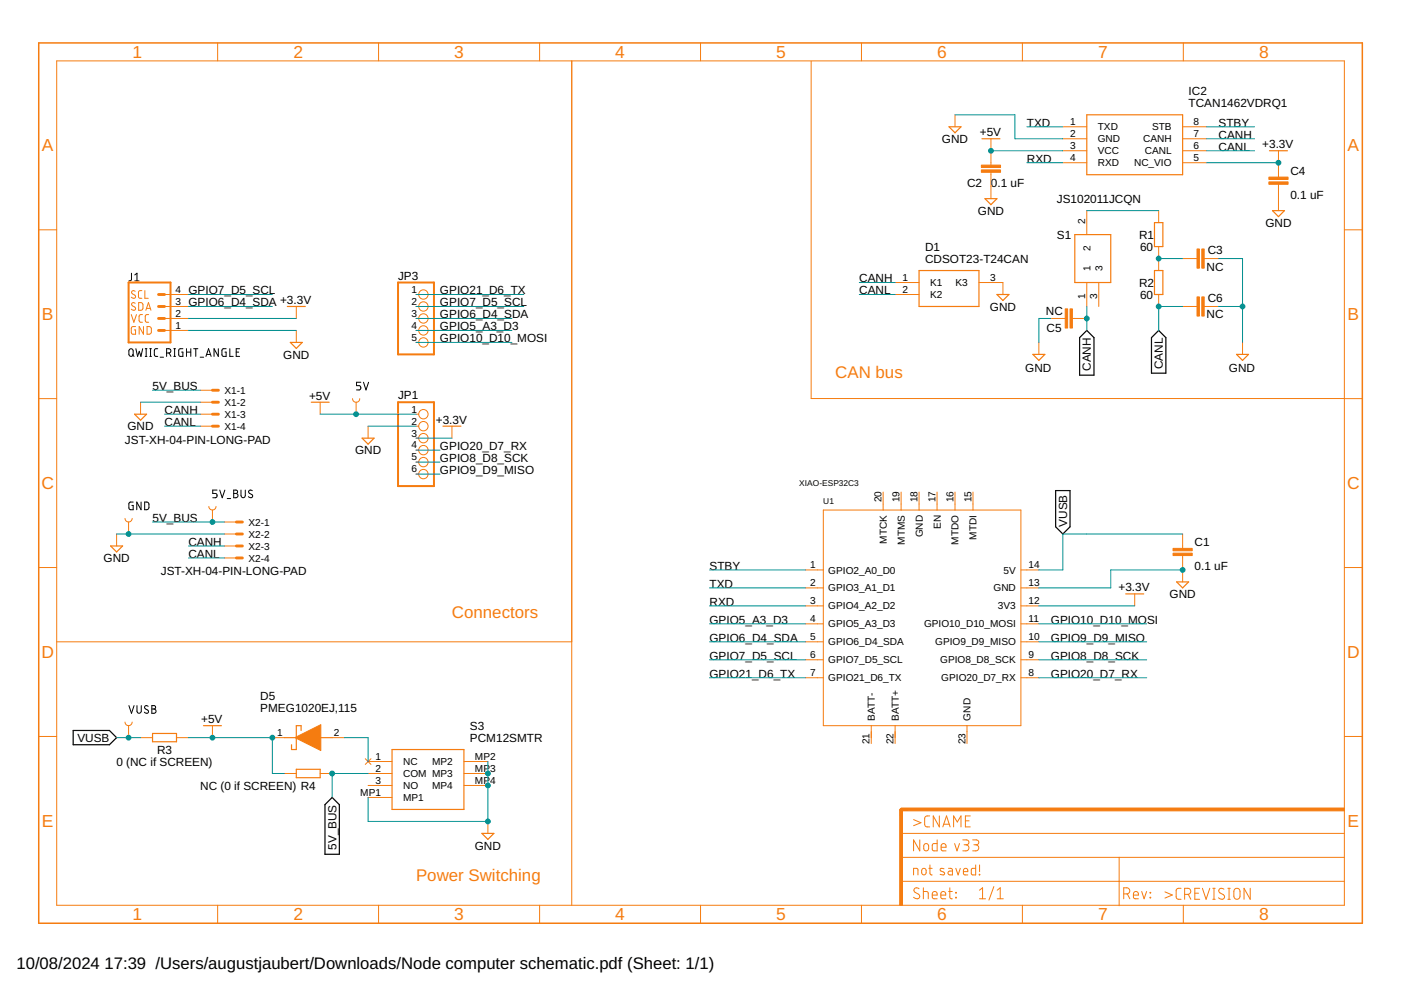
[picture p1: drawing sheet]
<svg xmlns="http://www.w3.org/2000/svg" width="297mm" height="210mm" viewBox="0 0 297 210" stroke-linecap="round" stroke-linejoin="round" font-family="sans-serif">
<g fill="none" stroke="#000" stroke-width=".21">
<path d="M27.9 57.9v1.5l-.6 .2M28.6 59.6h.9M28.6 58.3l.4-.4v1.7M27.5 74.1l.3-.2 .3 .2 .1 1a.46 .46 0 0 1-.4 .5 .46 .46 0 0 1-.5-.5zM28.1 75.2l.3 .4M28.8 73.9l.4 1.7 .3-1.1 .4 1.1 .3-1.7M30.8 75.6h.4M30.8 73.9h.4M31 73.9v1.7M31.7 75.6h.4M31.7 73.9h.4M31.9 73.9v1.7"/>
<path d="M33.4 73.9l-.5 .1-.2 .3v1l.2 .2 .5 .1M34 75.7h.7M35.3 74.8h.5a.46 .46 0 0 0 .4-.4 .46 .46 0 0 0-.4-.5h-.5v1.7M35.9 74.8l.3 .8M36.9 75.6h.3M36.9 73.9h.3M37 73.9v1.7M38.8 73.9l-.7 .1-.2 .2v1l.2 .3 .7 .1v-.9h-.3M39.5 74.7h.9M39.5 73.9v1.7M40.4 73.9v1.7M41.1 73.9h.9"/>
<path d="M41.5 73.9v1.7M42.4 75.7h.8M43.7 75.6l.5-1.7 .6 1.7M43.8 75.2h.8M46.3 73.9v1.7l-.9-1.7v1.7M47.9 73.9l-.6 .1-.2 .2v1l.2 .3 .6 .1v-.9h-.2M48.7 73.9v1.7h.7M50.1 74.7h.5M50.8 73.9h-.7v1.7h.7M76.5 81h-.9v.8h.5a.46 .46 0 0 1 .4 .4 .46 .46 0 0 1-.4 .5h-.5M77.1 81l.5 1.7 .5-1.7M28.2 106.4l-.6 .1-.2 .2v1.3l.8 .1v-.9h-.2"/>
<path d="M29.9 106.4v1.7l-.9-1.7v1.7M30.7 106.4l.6 .1 .2 .2 .1 .9-.3 .4-.6 .1zM46 103.9h-.9v.7h.6a.46 .46 0 0 1 .3 .5 .46 .46 0 0 1-.3 .4h-.6M46.6 103.9l.5 1.6 .6-1.6M48.2 105.7h.7M49.6 103.9h.4a.36 .36 0 0 1 .4 .4 .36 .36 0 0 1-.4 .3 .46 .46 0 0 1 .5 .5 .46 .46 0 0 1-.5 .4h-.4zM49.6 104.6h.4M51.1 103.9v1.2a.46 .46 0 0 0 .5 .4 .46 .46 0 0 0 .4-.4v-1.2M53.5 104a.42 .42 0 0 0-.6-.1 .42 .42 0 0 0-.1 .6l.7 .4a.42 .42 0 0 1-.1 .6 .42 .42 0 0 1-.6-.1l-.1-.1M27.3 149.6l.6 1.6 .5-1.6M29 149.6v1.2a.46 .46 0 0 0 .5 .4 .46 .46 0 0 0 .5-.4v-1.2M31.4 149.8l-.2-.2a.38 .38 0 0 0-.5 .2 .38 .38 0 0 0 .1 .5l.5 .3a.44 .44 0 0 1 0 .7 .44 .44 0 0 1-.7-.3"/>
<path d="M32.2 149.6h.4a.36 .36 0 0 1 .4 .4 .36 .36 0 0 1-.4 .3 .46 .46 0 0 1 .5 .5 .46 .46 0 0 1-.5 .4h-.4zM32.2 150.3h.4"/>
</g>
<path d="M230.4 70.1l1.5 1.5v7.9h-3v-7.9zM245.7 70.1l1.5 1.5v7.5h-3.1v-7.5zM223.8 104h3.1v7.7l-1.6 1.5-1.5-1.5zM15.5 154.9h7.7l1.5 1.5-1.5 1.5h-7.7zM70.4 169.1l1.5 1.5v10.5h-3v-10.5z" fill="none" stroke="#000" stroke-width=".25"/>
<g fill="none" stroke="#f57c10" stroke-width=".21">
<path d="M12 12.9h273v179h-273zM46.1 9.1v3.8M80.3 9.1v3.8M114.4 9.1v3.8M121.2 12.9v179M148.5 9.1v3.8M172 13v71.5h113M182.6 9.1v3.8M216.8 9.1v3.8M250.9 9.1v3.8M202.5 24.3v2.6M210.1 29.4v5.6"/>
<path d="M210.1 36.5v5.6M225.3 26.9h5.1M225.3 29.4h5.1M225.3 32h5.1M225.3 34.5h5.1M250.7 26.9h5.1M250.7 29.4h5.1M250.7 32h5.1M250.7 34.5h5.1M271.1 32v5.5M271.1 39.1v5.6M8.2 48.7h3.8"/>
<path d="M189.8 59.9h5.1M207.6 59.9h5v2.5M230.4 44.7v5M230.4 59.9v5.1M233 59.9v5.1M245.7 44.7v2.5M245.7 52.3v5.1M250.7 54.8h3.1M255.3 54.8h3.1M285 48.7h3.8M27.8 66.7l.6 1.6 .5-1.6M28.7 64.3l-.2-.1a.38 .38 0 0 0-.5 .1 .38 .38 0 0 0 .1 .5l.5 .3a.41 .41 0 0 1 0 .6 .41 .41 0 0 1-.6 0l-.2-.1"/>
<path d="M28.7 61.8l-.2-.1a.38 .38 0 0 0-.5 .1 .38 .38 0 0 0 .1 .5l.5 .3a.41 .41 0 0 1 0 .6 .41 .41 0 0 1-.6-.1l-.2-.1M28.7 69.2h-.5l-.3 .3-.1 1 .3 .3 .6 .1v-.9h-.2M29.4 64.2h.6l.3 .2v.9l-.3 .4-.6 .1zM30.1 61.6l-.5 .1-.2 .3v1l.2 .2h.5M30.2 66.7l-.6 .1-.1 .3 .1 1.1 .6 .1M30.4 69.2v1.7l-.9-1.7v1.7M30.7 61.6v1.6h.7M30.9 65.8l.6-1.6 .5 1.6M31.1 65.4h.8M31.2 69.2l.6 .1 .2 .2 .1 .9-.3 .4-.6 .1zM31.5 66.7h-.5l-.2 .4v1l.2 .2h.5M34.9 70.1h5.1"/>
<path d="M34.9 67.5h5.1M34.9 65h5.1M34.9 62.4h5.1M62.8 65v2.5M62.8 70.1v2.5M88.2 70.1h.6M88.2 67.5h.6M88.2 65h.6M88.2 62.4h.6M88.2 72.6h.6M189.8 62.4h5.1M220.3 72.6v2.5"/>
<path d="M222.8 67.5h3M227.4 67.5h3M245.7 62.4v2.6M250.7 65h3.1M255.3 65h3.1M263.4 72.6v2.5M8.2 84.5h3.8M29.8 85.3v2.5M42.5 82.7h2.5M42.5 85.3h2.5M42.5 87.8h2.5M42.5 90.4h2.5"/>
<path d="M67.9 85.3v2.5M74.7 84.5a.76 .76 0 0 0 .8 .8 .76 .76 0 0 0 .8-.8M75.5 85.3v2.5M78 90.4v2.5M88.2 87.8h.6M88.2 90.4h.6M88.2 92.9h.6M88.2 95.4h.6M88.2 98h.6M95.8 90.4v2.5M285 84.5h3.8M24.7 113.2v2.6"/>
<path d="M26.5 109.9a.76 .76 0 0 0 .8 .8 .76 .76 0 0 0 .7-.8M27.3 110.7v2.5M44.3 107.4a.76 .76 0 0 0 .7 .7 .76 .76 0 0 0 .8-.7M45 108.1v2.6M47.6 110.7h2.5M47.6 113.2h2.5M47.6 115.8h2.5M47.6 118.3h2.5M88.2 100.5h.6M174.6 108.1h41.9v45.8h-41.9zM187.2 104.3v3.8M191.1 104.3v3.8"/>
<path d="M194.9 104.3v3.8M198.7 104.3v3.8M202.5 104.3v3.8M206.3 104.3v3.8M250.7 113.2v3.1M250.7 117.8v5.6M8.2 120.3h3.8M12 136.1h109.2M170.8 136.1h3.8M170.8 120.8h3.8M170.8 124.7h3.8M170.8 128.5h3.8"/>
<path d="M170.8 132.3h3.8M170.8 139.9h3.8M216.5 136.1h3.8M216.5 120.8h3.8M216.5 124.7h3.8M216.5 128.5h3.8M216.5 132.3h3.8M216.5 139.9h3.8M240.6 125.9v2.6M285 120.3h3.8M8.2 156.1h3.8M26.5 153.1a.76 .76 0 0 0 .8 .8 .76 .76 0 0 0 .7-.8"/>
<path d="M27.3 153.9v2.5M29.8 156.4h2.5M37.4 156.4h2.6M45 153.9v2.5M57.7 156.4h2.6M70.4 156.4h2.6M170.8 143.7h3.8M184.7 153.9v3.7M189.8 153.9v3.7M205 153.9v3.7M216.5 143.7h3.8M285 156.1h3.8"/>
<path d="M60.3 164h2.5M67.9 164h2.5M77.4 160.9l1.3 1.2M78 161.5h5.1M78 164h5.1M78 166.5h5.1M78 169.1h5.1M78.7 160.9l-1.3 1.2M98.4 161.5h5M98.4 164h5M98.4 166.5h5M103.4 174.2v2.5"/>
<path d="M191.1 176.7h93.9M193.7 173.8l1.6 .6-1.6 .7M195 178.1v2.3l-1.3-2.3v2.3M196 179l.3-.1h.3l.2 .3 .1 .7a.52 .52 0 0 1-.5 .5 .52 .52 0 0 1-.5-.5zM197.1 173h-.7l-.4 .5 .2 1.6 .2 .2h.7M198.7 178.1v2.3h-.8l-.2-.2v-1.1l.2-.2h.8M199.2 173v2.3l-1.3-2.3v2.3M199.5 179.6h1.1a.55 .55 0 0 0-.4-.7 .55 .55 0 0 0-.7 .5l.1 .9 1 .1M199.9 175.3l.8-2.3 .7 2.3M200.1 174.8h1.2M202.2 175.3v-2.3l.8 1.3 .8-1.3v2.3M202.4 178.9l.5 1.5 .5-1.5"/>
<path d="M204.1 178.1h.8a.52 .52 0 0 1 .5 .5 .52 .52 0 0 1-.5 .5h-.5M204.7 174h.8M204.8 179.1a.65 .65 0 0 1 .6 .7 .65 .65 0 0 1-.6 .6h-.7M205.7 173h-1v2.3h1M206.2 178.1h.8a.52 .52 0 0 1 .5 .5 .52 .52 0 0 1-.5 .5h-.5M206.9 179.1a.65 .65 0 0 1 .6 .7 .65 .65 0 0 1-.6 .6h-.7M46.1 191.9v3.8M80.3 191.9v3.8M114.4 191.9v3.8M148.5 191.9v3.8M182.6 191.9v3.8M191.1 186.9h93.9"/>
<path d="M191.1 181.8h93.9M193.7 185.5v-1.4h.7l.2 .2v1.2M194.9 188.4a.58 .58 0 0 0-.9-.1 .58 .58 0 0 0 0 .9l.7 .4a.58 .58 0 0 1 .1 .9 .58 .58 0 0 1-.9-.1l-.2-.2M195.6 184.2l.3-.1 .3 .1 .2 .8a.48 .48 0 0 1-.5 .5 .48 .48 0 0 1-.5-.5zM195.8 189l.9 .1 .1 1.5M195.8 188.2v2.4M196.9 184.1h.7M197.2 183.4v1.9l.4 .2M197.7 189.8h1a.54 .54 0 0 0-.4-.8 .54 .54 0 0 0-.6 .5l.1 1 .9 .1M199.5 189.8h1a.54 .54 0 0 0-.4-.8 .54 .54 0 0 0-.6 .5l.1 1 .9 .1M200.2 184.2l-.7-.1-.2 .4 .9 .5v.4l-.2 .1-.7-.1M201.1 184.1h.6l.2 .3v1.1h-.5a.41 .41 0 0 1-.4-.4 .41 .41 0 0 1 .4-.4h.5"/>
<path d="M201.1 189h.8M201.4 188.2v2.1l.5 .3M202.6 189.2l.2 .1zM202.6 190.2l.2 .2zM202.6 184.1l.5 1.4 .5-1.4M204.3 184.8h.9a.49 .49 0 0 0-.3-.7 .49 .49 0 0 0-.6 .5l.1 .8 .8 .1M206.9 183.4v2.1h-.8l-.2-.4 .1-.9 .9-.1M207.6 185.4l.1 .1zM207.7 188.7l.6-.5v2.4M207.7 190.6h1.3M207.7 183.4v1.4M210.7 188l-1 2.8"/>
<path d="M211.4 190.6h1.3M211.4 188.7l.7-.5v2.4M216.8 191.9v3.8M237.3 181.8v10.2M238.3 189.5h.6a.65 .65 0 0 0 .6-.6 .65 .65 0 0 0-.6-.7h-.6v2.4M239 189.5l.5 1.1M240.3 189.8h1.1a.55 .55 0 0 0-.4-.8 .55 .55 0 0 0-.7 .5l.1 1 1 .1M242.1 189l.5 1.6 .5-1.6M243.8 190.2l.2 .2zM243.8 189.2l.2 .1zM247 189.1l1.6 .7-1.6 .6M250.4 188.3l-.7 .1-.3 .4v1.7l.3 .1 .7 .1"/>
<path d="M250.9 191.9v3.8M251.2 189.6h.6a.65 .65 0 0 0 .7-.6 .65 .65 0 0 0-.7-.7h-.6v2.4M251.9 189.6l.6 1.1M253.3 189.4h.8M254.4 188.3h-1.1v2.4h1.1M254.9 188.3l.8 2.4 .8-2.4M257.1 190.7h.5M257.1 188.3h.5M257.4 188.3v2.4M259.5 188.5a.58 .58 0 0 0-.9-.1 .58 .58 0 0 0 .1 .9l.7 .4a.58 .58 0 0 1 0 .9 .58 .58 0 0 1-.8-.1l-.3-.1M260.3 190.7h.5M260.3 188.3h.5"/>
<path d="M260.6 188.3v2.4M261.7 188.6a.66 .66 0 0 1 .8-.2 .66 .66 0 0 1 .4 .6v1a.66 .66 0 0 1-.6 .7 .66 .66 0 0 1-.7-.7zM265.1 188.3v2.4l-1.3-2.4v2.4"/>
<circle cx="89.8" cy="72.6" r=".99"/>
<circle cx="89.8" cy="67.5" r=".99"/>
<circle cx="89.8" cy="65" r=".99"/>
<circle cx="89.8" cy="70.1" r=".99"/>
<circle cx="89.8" cy="62.4" r=".99"/>
<circle cx="89.8" cy="92.9" r=".99"/>
<circle cx="89.8" cy="87.8" r=".99"/>
<circle cx="89.8" cy="90.4" r=".99"/>
<circle cx="89.8" cy="98" r=".99"/>
<circle cx="89.8" cy="95.4" r=".99"/>
<circle cx="89.8" cy="100.5" r=".99"/>
</g>
<g fill="none" stroke="#f57c10" stroke-width=".61">
<path d="M33.6 65h1.3M33.6 67.5h1.3M33.6 70.1h1.3M33.6 62.4h1.3M45 82.7h1.3M45 85.3h1.3M45 87.8h1.3M45 90.4h1.3M50.1 110.7h1.3M50.1 113.2h1.3M50.1 115.8h1.3M50.1 118.3h1.3"/>
<path d="M192.3 171.6h-1.2v1.3"/>
</g>
<path d="M27.3 59.9h8.9v12.7h-8.9zM84.4 59.9h7.6v15.2h-7.6zM84.4 85.3h7.6v17.8h-7.6z" fill="none" stroke="#f57c10" stroke-width=".42"/>
<g fill="none" stroke="#f57c10" stroke-width=".25">
<path d="M201.2 26.9h2.6l-1.3 1.3zM208.2 29.4h3.8M230.4 24.3h20.3v12.7h-20.3zM269.2 32h3.8M194.9 57.4h12.7v7.6h-12.7zM208.8 42.1h2.6l-1.3 1.3zM227.9 49.7h7.6v10.2h-7.6zM244.8 47.2h1.7v5.1h-1.7zM244.8 57.4h1.7v5h-1.7zM269.8 44.7h2.5l-1.2 1.2zM60.9 65h3.8M61.6 72.6h2.5l-1.3 1.3z"/>
<path d="M211.4 62.4h2.5l-1.3 1.3zM219 75.1h2.5l-1.2 1.3zM262.2 75.1h2.5l-1.3 1.3zM28.5 87.8h2.6l-1.3 1.3zM66 85.3h3.8M76.8 92.9h2.5l-1.3 1.3zM93.9 90.4h3.8M23.5 115.8h2.5l-1.3 1.2zM238.7 125.9h3.8M249.5 123.4h2.5l-1.3 1.3zM32.3 155.5h5.1v1.8h-5.1zM43.1 153.9h3.8"/>
<path d="M60.3 156.4h2.5M63.8 154.9v-1h-1v5h-1v-1M67.9 156.4h2.5M83.1 158.9h15.3v12.7h-15.3zM62.8 163.1h5.1v1.8h-5.1zM102.2 176.7h2.5l-1.3 1.3z"/>
</g>
<g fill="#f57c10" stroke="#f57c10" stroke-width=".21">
<path d="M248.7 117.3h4.1v.5h-4.1z"/>
<path d="M248.7 116.3h4.1v.5h-4.1z"/>
<path d="M208.1 36h4v.5h-4z"/>
<path d="M208.1 35h4v.5h-4z"/>
<path d="M254.8 52.8h.5v4.1h-.5z"/>
<path d="M253.8 52.8h.5v4.1h-.5z"/>
<path d="M269 38.6h4.1v.5h-4.1z"/>
<path d="M269 37.5h4.1v.6h-4.1z"/>
<path d="M190.8 171.6h.5v20.3h-.5z"/>
<path d="M191.1 171.3h93.9v.6h-93.9z"/>
<path d="M225.8 65.5h.6v4.1h-.6z"/>
<path d="M226.9 65.5h.5v4.1h-.5z"/>
<path d="M254.8 62.9h.5v4.1h-.5z"/>
<path d="M253.8 62.9h.5v4.1h-.5z"/>
</g>
<path d="M8.2 9.1h280.6v186.6h-280.6z" fill="none" stroke="#f57c10" stroke-width=".32"/>
<path d="M62.7 156.3l5.3-2.7v5.5l-5.3-2.6z" fill-rule="evenodd" fill="#f57c10" stroke="#f57c10" stroke-width=".21"/>
<g fill="none" stroke="#009292" stroke-width=".21">
<path d="M202.5 24.3h12.7v5.1h10.1M210.1 32h15.2M217.7 26.9h7.6M217.7 34.5h7.6M255.8 26.9h10.2M255.8 34.5h15.3M255.8 32h10.2M255.8 29.4h10.2M182.2 59.9h7.6M230.4 44.7h15.3M245.7 54.8h5M258.4 54.8h5v17.8"/>
<path d="M40 65h17.7M40 62.4h17.7M40 70.1h22.8M40 67.5h22.8M88.2 65h22.9M88.2 62.4h22.9M88.2 70.1h20.3M88.2 67.5h20.3M88.2 72.6h20.3M182.2 62.4h7.6M222.8 67.5h-2.5v5.1M230.4 65v5.1"/>
<path d="M250.7 65h-5v5.1M258.4 65h5M29.8 85.3h12.7M32.3 82.7h10.2M34.9 90.4h7.6M34.9 87.8h7.6M67.9 87.8h20.3M78 90.4h10.2M88.2 98h5.1M88.2 95.4h5.1M88.2 92.9h7.6M24.7 113.2h22.9"/>
<path d="M32.3 110.7h15.3M40 118.3h7.6M40 115.8h7.6M88.2 100.5h5.1M250.7 113.2h-25.4v7.6h-5M150.4 120.8h20.4M150.4 128.5h20.4M150.4 124.7h20.4M150.4 132.3h20.4M150.4 136.1h20.4M150.4 139.9h20.4M220.3 128.5h20.3"/>
<path d="M220.3 132.3h22.8M220.3 136.1h22.8M220.3 139.9h22.8M250.7 120.8h-15.2v3.9h-15.2M24.7 156.4h5.1M40 156.4h17.7v7.6h2.6M73 156.4h5v5.1M150.4 143.7h20.4M220.3 143.7h22.8M78 164h-7.6v5.1M103.4 161.5v12.7h-25.4v-5.1"/>
</g>
<g fill="#009292" stroke="#009292" stroke-width=".21">
<circle cx="245.7" cy="65" r=".51"/>
<circle cx="230.4" cy="67.5" r=".51"/>
<circle cx="27.3" cy="113.2" r=".51"/>
<circle cx="263.4" cy="65" r=".51"/>
<circle cx="250.7" cy="120.8" r=".51"/>
<circle cx="103.4" cy="174.2" r=".51"/>
<circle cx="103.4" cy="164" r=".51"/>
<circle cx="103.4" cy="166.5" r=".51"/>
<circle cx="45" cy="110.7" r=".51"/>
<circle cx="70.4" cy="164" r=".51"/>
<circle cx="245.7" cy="54.8" r=".51"/>
<circle cx="271.1" cy="34.5" r=".51"/>
<circle cx="75.5" cy="87.8" r=".51"/>
<circle cx="210.1" cy="32" r=".51"/>
<circle cx="45" cy="156.4" r=".51"/>
<circle cx="57.7" cy="156.4" r=".51"/>
<circle cx="27.3" cy="156.4" r=".51"/>
</g>
<g font-size="3.7" fill="#f57c10">
<text x="28.1" y="12.3">1</text>
<text x="62.2" y="12.3">2</text>
<text x="96.3" y="12.3">3</text>
<text x="130.4" y="12.3">4</text>
<text x="164.6" y="12.3">5</text>
<text x="198.7" y="12.3">6</text>
<text x="232.8" y="12.3">7</text>
<text x="266.9" y="12.3">8</text>
<text x="8.9" y="32.1">A</text>
<text x="285.7" y="32.1">A</text>
<text x="8.9" y="67.9">B</text>
<text x="285.7" y="67.9">B</text>
<text x="8.8" y="103.7">C</text>
<text x="285.6" y="103.7">C</text>
<text x="8.8" y="139.5">D</text>
<text x="285.6" y="139.5">D</text>
<text x="8.9" y="175.3">E</text>
<text x="285.7" y="175.3">E</text>
<text x="28.1" y="195.1">1</text>
<text x="62.2" y="195.1">2</text>
<text x="96.3" y="195.1">3</text>
<text x="130.4" y="195.1">4</text>
<text x="164.6" y="195.1">5</text>
<text x="198.7" y="195.1">6</text>
<text x="232.8" y="195.1">7</text>
<text x="266.9" y="195.1">8</text>
</g>
<g font-size="3.6" fill="#f57c10">
<text x="177.1" y="80.2">CAN bus</text>
<text x="95.8" y="131">Connectors</text>
<text x="88.2" y="186.9">Power Switching</text>
</g>
<g font-size="3.5">
<text x="3.5" y="205.4">10/08/2024</text>
<text x="22.2" y="205.4">17:39 /Users/augustjaubert/Downloads/Node computer schematic.pdf (Sheet: 1/1)</text>
</g>
<g font-size="2.5">
<text x="252" y="22.7">TCAN1462VDRQ1</text>
<text x="252" y="20.2">IC2</text>
<text x="207.7" y="28.9">+5V</text>
<text x="217.7" y="26.9">TXD</text>
<text x="258.4" y="26.9">STBY</text>
<text x="258.4" y="29.4">CANH</text>
<text x="199.7" y="30.3">GND</text>
<text x="217.7" y="34.5">RXD</text>
<text x="258.4" y="32">CANL</text>
<text x="267.6" y="31.5">+3.3V</text>
<text x="205" y="39.6">C2</text>
<text x="210.1" y="39.6">0.1 uF</text>
<text x="273.6" y="37">C4</text>
<text x="207.3" y="45.5">GND</text>
<text x="224.1" y="43">JS102011JCQN</text>
<text x="273.6" y="42.1">0.1 uF</text>
<text x="196.1" y="53.2">D1</text>
<text x="224.1" y="50.6">S1</text>
<text x="241.5" y="50.6">R1</text>
<text x="241.7" y="53.2">60</text>
<text x="256.1" y="53.8">C3</text>
<text x="268.3" y="48.1">GND</text>
<text x="84.4" y="59.3">JP3</text>
<text x="182.2" y="59.9">CANH</text>
<text x="196.1" y="55.7">CDSOT23-T24CAN</text>
<text x="255.8" y="57.4">NC</text>
<text x="40" y="65">GPIO6_D4_SDA +3.3V</text>
<text x="40" y="62.4">GPIO7_D5_SCL</text>
<text x="93.3" y="65">GPIO7_D5_SCL</text>
<text x="93.3" y="62.4">GPIO21_D6_TX</text>
<text x="182.2" y="62.4">CANL</text>
<text x="209.9" y="65.9">GND</text>
<text x="241.5" y="60.8">R2</text>
<text x="241.7" y="63.3">60</text>
<text x="256.1" y="64">C6</text>
<text x="93.3" y="70.1">GPIO5_A3_D3</text>
<text x="93.3" y="67.5">GPIO6_D4_SDA</text>
<text x="221.7" y="66.8">NC</text>
<text x="221.9" y="70.3">C5</text>
<text x="255.8" y="67.5">NC</text>
<text x="60" y="76">GND</text>
<text x="93.3" y="72.6">GPIO10_D10_MOSI</text>
<text x="32.3" y="82.7">5V_BUS</text>
<text x="217.4" y="78.8">GND</text>
<text x="231.3" y="78.6" transform="rotate(-90 231.3 78.6)">CANH</text>
<text x="246.5" y="78.2" transform="rotate(-90 246.5 78.2)">CANL</text>
<text x="260.5" y="78.8">GND</text>
<text x="34.9" y="87.8">CANH</text>
<text x="65.5" y="84.8">+5V</text>
<text x="84.4" y="84.7">JP1</text>
<text x="92.4" y="89.9">+3.3V</text>
<text x="26.5" y="94">JST-XH-04-PIN-LONG-PAD</text>
<text x="27" y="91.3">GND</text>
<text x="34.9" y="90.4">CANL</text>
<text x="93.3" y="95.4">GPIO20_D7_RX</text>
<text x="75.3" y="96.3">GND</text>
<text x="93.3" y="100.5">GPIO9_D9_MISO</text>
<text x="93.3" y="98">GPIO8_D8_SCK</text>
<text x="32.3" y="110.7">5V_BUS</text>
<text x="226.2" y="111.7" transform="rotate(-90 226.2 111.7)">VUSB</text>
<text x="21.9" y="119.2">GND</text>
<text x="40" y="118.3">CANL</text>
<text x="40" y="115.8">CANH</text>
<text x="253.3" y="115.8">C1</text>
<text x="34.1" y="122">JST-XH-04-PIN-LONG-PAD</text>
<text x="150.4" y="120.8">STBY</text>
<text x="150.4" y="124.6">TXD</text>
<text x="237.2" y="125.4">+3.3V</text>
<text x="253.3" y="120.8">0.1 uF</text>
<text x="150.4" y="128.5">RXD</text>
<text x="248" y="126.8">GND</text>
<text x="150.4" y="132.3">GPIO5_A3_D3</text>
<text x="150.4" y="136.1">GPIO6_D4_SDA</text>
<text x="222.8" y="132.3">GPIO10_D10_MOSI</text>
<text x="222.8" y="136.1">GPIO9_D9_MISO</text>
<text x="150.4" y="139.9">GPIO7_D5_SCL</text>
<text x="150.4" y="143.7">GPIO21_D6_TX</text>
<text x="222.8" y="139.9">GPIO8_D8_SCK</text>
<text x="222.8" y="143.7">GPIO20_D7_RX</text>
<text x="55.2" y="148.4">D5</text>
<text x="42.7" y="153.3">+5V</text>
<text x="55.2" y="150.9">PMEG1020EJ,115</text>
<text x="99.6" y="154.7">S3</text>
<text x="16.4" y="157.3">VUSB</text>
<text x="33.3" y="159.8">R3</text>
<text x="99.6" y="157.3">PCM12SMTR</text>
<text x="24.7" y="162.4">0 (NC if SCREEN)</text>
<text x="42.5" y="167.4">NC (0 if SCREEN) R4</text>
<text x="71.3" y="180.2" transform="rotate(-90 71.3 180.2)">5V_BUS</text>
<text x="100.7" y="180.1">GND</text>
</g>
<g font-size="2.1">
<text x="226.9" y="26.5">1</text>
<text x="226.9" y="29.1">2</text>
<text x="232.8" y="27.6">TXD</text>
<text x="244.3" y="27.6">STB</text>
<text x="253.1" y="26.5">8</text>
<text x="253.1" y="29.1">7</text>
<text x="226.9" y="31.6">3</text>
<text x="226.9" y="34.1">4</text>
<text x="232.8" y="30.2">GND</text>
<text x="232.8" y="32.7">VCC</text>
<text x="232.8" y="35.3">RXD</text>
<text x="240.4" y="35.3">NC_VIO</text>
<text x="242.3" y="30.2">CANH</text>
<text x="242.7" y="32.7">CANL</text>
<text x="253.1" y="31.6">6</text>
<text x="253.1" y="34.1">5</text>
<text x="230.1" y="47.4" transform="rotate(-90 230.1 47.4)">2</text>
<text x="231.2" y="53.3" transform="rotate(-90 231.2 53.3)">2</text>
<text x="191.3" y="59.5">1</text>
<text x="209.9" y="59.5">3</text>
<text x="231.2" y="57.6" transform="rotate(-90 231.2 57.6)">1</text>
<text x="233.7" y="57.6" transform="rotate(-90 233.7 57.6)">3</text>
<text x="37.2" y="64.6">3</text>
<text x="37.2" y="62.1">4</text>
<text x="87.2" y="62.1">1</text>
<text x="87.2" y="64.6">2</text>
<text x="191.3" y="62.1">2</text>
<text x="197.2" y="60.7">K1</text>
<text x="197.2" y="63.2">K2</text>
<text x="202.6" y="60.7">K3</text>
<text x="230.1" y="63.4" transform="rotate(-90 230.1 63.4)">1</text>
<text x="232.6" y="63.4" transform="rotate(-90 232.6 63.4)">3</text>
<text x="37.2" y="69.7">1</text>
<text x="37.2" y="67.2">2</text>
<text x="87.2" y="67.2">3</text>
<text x="87.2" y="69.7">4</text>
<text x="87.2" y="72.2">5</text>
<text x="47.6" y="83.5">X1-1</text>
<text x="47.6" y="86.1">X1-2</text>
<text x="47.6" y="88.6">X1-3</text>
<text x="87.2" y="87.5">1</text>
<text x="47.6" y="91.1">X1-4</text>
<text x="87.2" y="90">2</text>
<text x="87.2" y="92.6">3</text>
<text x="87.2" y="95.1">4</text>
<text x="87.2" y="97.6">5</text>
<text x="87.2" y="100.2">6</text>
<text x="186.9" y="106.5" transform="rotate(-90 186.9 106.5)">20</text>
<text x="190.7" y="106.5" transform="rotate(-90 190.7 106.5)">19</text>
<text x="194.5" y="106.5" transform="rotate(-90 194.5 106.5)">18</text>
<text x="198.3" y="106.5" transform="rotate(-90 198.3 106.5)">17</text>
<text x="202.1" y="106.5" transform="rotate(-90 202.1 106.5)">16</text>
<text x="205.9" y="106.5" transform="rotate(-90 205.9 106.5)">15</text>
<text x="52.7" y="111.4">X2-1</text>
<text x="52.7" y="114">X2-2</text>
<text x="195.6" y="114" transform="rotate(-90 195.6 114)">GND</text>
<text x="199.4" y="112.2" transform="rotate(-90 199.4 112.2)">EN</text>
<text x="52.7" y="116.5">X2-3</text>
<text x="52.7" y="119.1">X2-4</text>
<text x="188" y="115.3" transform="rotate(-90 188 115.3)">MTCK</text>
<text x="191.8" y="115.5" transform="rotate(-90 191.8 115.5)">MTMS</text>
<text x="203.3" y="115.5" transform="rotate(-90 203.3 115.5)">MTDO</text>
<text x="207.1" y="114.4" transform="rotate(-90 207.1 114.4)">MTDI</text>
<text x="171.7" y="120.5">1</text>
<text x="171.7" y="124.3">2</text>
<text x="175.6" y="121.6">GPIO2_A0_D0</text>
<text x="175.6" y="125.4">GPIO3_A1_D1</text>
<text x="210.6" y="125.4">GND</text>
<text x="212.8" y="121.6">5V</text>
<text x="218.1" y="124.3">13</text>
<text x="218.1" y="120.5">14</text>
<text x="171.7" y="128.1">3</text>
<text x="171.7" y="131.9">4</text>
<text x="175.6" y="129.2">GPIO4_A2_D2</text>
<text x="211.6" y="129.2">3V3</text>
<text x="218.1" y="131.9">11</text>
<text x="218.1" y="128.1">12</text>
<text x="171.7" y="135.7">5</text>
<text x="175.6" y="133">GPIO5_A3_D3</text>
<text x="175.6" y="136.8">GPIO6_D4_SDA</text>
<text x="195.9" y="133">GPIO10_D10_MOSI</text>
<text x="198.3" y="136.8">GPIO9_D9_MISO</text>
<text x="218.1" y="135.7">10</text>
<text x="171.7" y="139.5">6</text>
<text x="171.7" y="143.3">7</text>
<text x="175.6" y="140.6">GPIO7_D5_SCL</text>
<text x="199.3" y="140.6">GPIO8_D8_SCK</text>
<text x="218.1" y="143.3">8</text>
<text x="218.1" y="139.5">9</text>
<text x="175.6" y="144.5">GPIO21_D6_TX</text>
<text x="199.6" y="144.5">GPIO20_D7_RX</text>
<text x="185.5" y="152.8" transform="rotate(-90 185.5 152.8)">BATT-</text>
<text x="190.6" y="152.8" transform="rotate(-90 190.6 152.8)">BATT+</text>
<text x="205.8" y="152.8" transform="rotate(-90 205.8 152.8)">GND</text>
<text x="58.7" y="156">1</text>
<text x="70.8" y="156">2</text>
<text x="79.6" y="161.1">1</text>
<text x="100.7" y="161.1">MP2</text>
<text x="184.4" y="157.8" transform="rotate(-90 184.4 157.8)">21</text>
<text x="189.4" y="157.8" transform="rotate(-90 189.4 157.8)">22</text>
<text x="204.7" y="157.8" transform="rotate(-90 204.7 157.8)">23</text>
<text x="79.6" y="163.7">2</text>
<text x="79.6" y="166.2">3</text>
<text x="85.5" y="162.2">NC</text>
<text x="85.5" y="164.8">COM MP3</text>
<text x="85.5" y="167.3">NO</text>
<text x="91.6" y="162.2">MP2</text>
<text x="91.6" y="167.3">MP4</text>
<text x="100.7" y="163.7">MP</text>
<text x="100.7" y="166.2">MP</text>
<text x="103.9" y="163.7">3</text>
<text x="103.9" y="166.2">4</text>
<text x="76.4" y="168.7">MP1</text>
<text x="85.5" y="169.8">MP1</text>
</g>
<g font-size="1.8">
<text x="169.5" y="103.1">XIAO-ESP32C3</text>
<text x="174.6" y="106.9">U1</text>
</g>
</svg>
